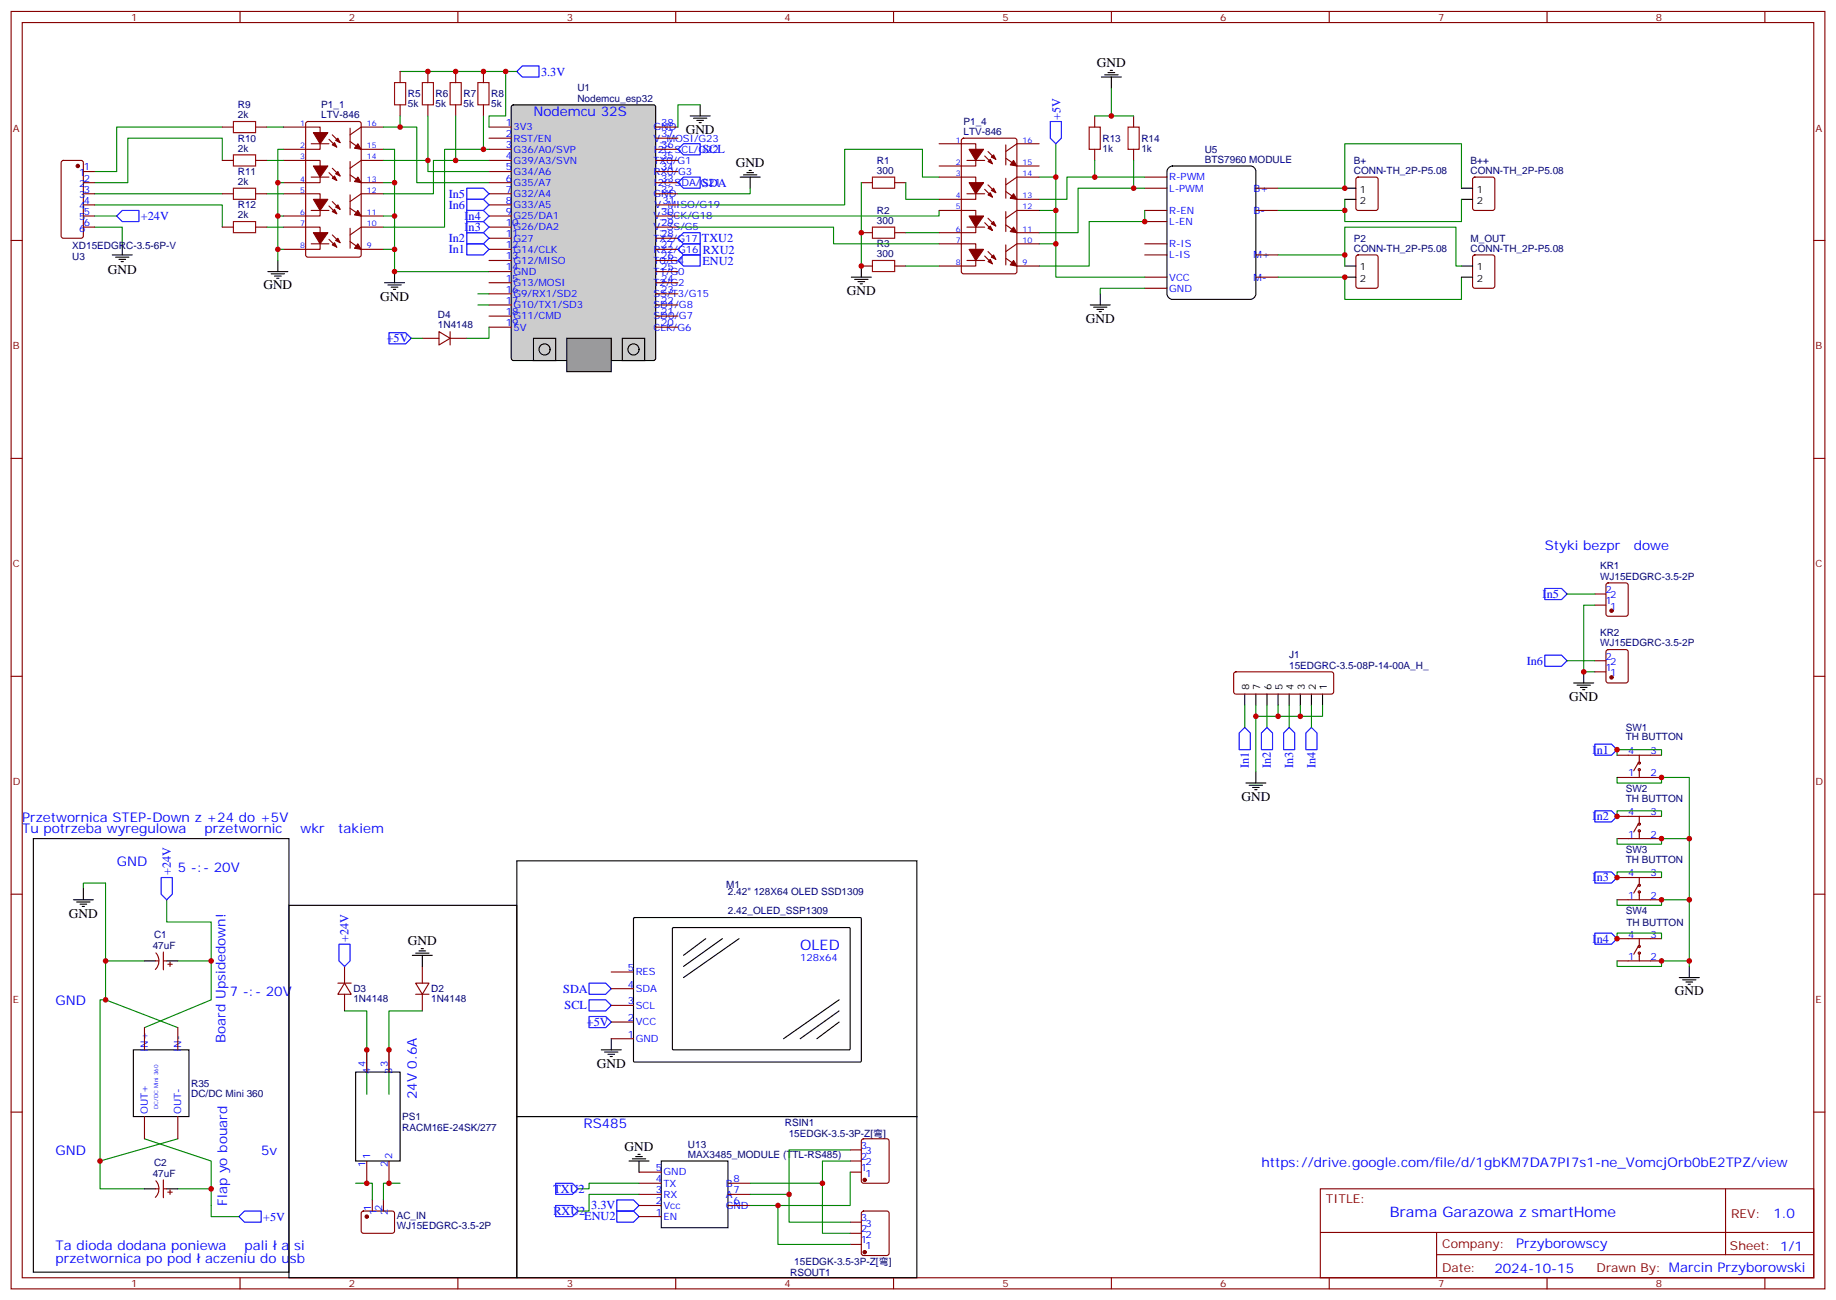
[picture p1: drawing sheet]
<svg xmlns="http://www.w3.org/2000/svg" width="583mm" height="413mm" viewBox="0 0 583 413" stroke-linecap="round" stroke-linejoin="round" font-family="sans-serif">
<g fill="none" stroke="#870000" stroke-width=".35">
<path d="M3.5 3.6h575.8v405.4h-575.8zM7.1 7.2h568.6v398.2h-568.6zM76.2 3.6v3.6M145.3 3.6v3.6M214.5 3.6v3.6M283.6 3.6v3.6M352.8 3.6v3.6M421.9 3.6v3.6M491.1 3.6v3.6M560.2 3.6v3.6M3.5 76.3h3.6M575.7 76.3h3.6"/>
<path d="M134.1 107.4h5.2M139.3 105.2l3.6 2.2-3.6 2.1zM142.9 107.4h5.3M142.9 105.2v4.3M3.5 145.5h3.6M575.7 145.5h3.6M3.5 214.6h3.6M575.7 214.6h3.6M3.5 283.7h3.6M575.7 283.7h3.6M49.4 304.9h1M49.5 302.4a3.8 3.8 0 0 1-.2 5.2"/>
<path d="M51.9 302.1v5.6M51.9 304.9h1M53.3 306h1.4M54 305.3v1.4M45.9 326.1v7M56.4 326.1v7M3.5 352.9h3.6M45.9 354.3v7.1M56.4 354.3v7.1M575.7 352.9h3.6M49.4 377.2h1M49.5 374.7a3.8 3.8 0 0 1-.2 5.2"/>
<path d="M51.9 374.4v5.6M51.9 377.2h1M53.3 378.3h1.4M54 377.6v1.4M419.1 377.2h156.6v28.2h-156.6zM547.7 377.2v20.9M419.1 391.1h156.5M456 398.1h119.6M456 391.1v14.1M76.2 405.4v3.6M145.3 405.4v3.6M214.5 405.4v3.6"/>
<path d="M283.6 405.4v3.6M352.8 405.4v3.6M421.9 405.4v3.6M491.1 405.4v3.6M560.2 405.4v3.6"/>
</g>
<path d="M26.5 282v-1.8h7v24.7M52.9 285.5v7.1h14.1v12.3M33.5 317.3h-1.8v51.1M45.9 304.9h-12.4v12.4l22.9 8.8M56.4 304.9h10.6v12.4l-21.1 8.8M45.9 361.4l21.1 7v8.8h-10.6M56.4 361.4l-24.7 7v8.8h14.2M67 377.2v8.8h8.8" fill="none" stroke="#008700" stroke-width=".35"/>
<path d="M10.6 266.1h81.1v137.6h-81.1zM45.9 304.9h3.5M52.9 304.9h3.5M42.3 333.1h17.7v21.2h-17.7zM45.9 377.2h3.5M52.9 377.2h3.5" fill="none" stroke="#000" stroke-width=".35"/>
<path d="M123.5 105.6h5.3l1.7 1.8-1.7 1.7h-5.3zM51.2 278.4h3.5v5.3l-1.8 1.8-1.7-1.8zM77.6 384.3h5.3v3.5h-5.3l-1.8-1.8z" fill="none" stroke="#00f" stroke-width=".35"/>
<path d="M162.5 33.5l.5-.2h44.4l.7 .4v80l-.4 .7h-44.7l-.7-.5v-79.9z" fill="#ccc" stroke="#000" stroke-width=".35"/>
<g fill="none" stroke="#870000" stroke-width=".35">
<path d="M155.2 43.9h7.1M155.2 47.4h7.1M155.2 50.9h7.1M155.2 54.4h7.1M155.2 58h7.1M155.2 40.3h7.1M208.1 43.9h7.1M208.1 47.4h7.1M208.1 50.9h7.1M208.1 54.4h7.1M208.1 58h7.1M208.1 40.3h7.1"/>
<path d="M155.2 61.5h7.1M155.2 65h7.1M155.2 68.5h7.1M155.2 72.1h7.1M155.2 75.6h7.1M155.2 79.1h7.1M208.1 61.5h7.1M208.1 68.5h7.1M208.1 72.1h7.1M208.1 75.6h7.1M208.1 79.1h7.1M208.5 65h7"/>
<path d="M155.2 82.7h7.1M155.2 86.2h7.1M155.2 89.7h7.1M155.2 93.2h7.1M155.2 96.8h7.1M208.1 82.7h7.1M208.1 86.2h7.1M208.1 89.7h7.1M208.1 93.2h7.1M208.1 96.8h7.1M155.2 100.3h7.1M155.2 103.8h7.1"/>
<path d="M208.1 100.3h7.1M208.1 103.8h7.1"/>
</g>
<path d="M179.9 107.4h14.1v10.5h-14.1z" fill="#999" stroke="#000" stroke-width=".35"/>
<g fill="none" stroke="#000" stroke-width=".35">
<path d="M219.1 36.8h6.3M220.1 37.5h4.3M221.2 38.2h2.1M221.9 38.9h.7M222.2 33.3v3.5M349.6 24.4h6.4M350.7 23.7h4.2M351.7 23h2.1M352.4 22.3h.7M352.8 24.4v3.6M234.9 56.2h6.4M236 55.5h4.2"/>
<path d="M237.1 54.8h2.1M237.8 54.1h.7M238.1 56.2v3.5M371 53.2l1.2-.5h24.7l.9 .2 .6 .6 .2 .9v38.8l-.2 .9-.7 .7-.8 .2h-24.7l-.9-.3-.6-.7-.3-.8v-38.8zM426.9 59.7h3.5M463.9 59.7h3.5M38.8 77.4v3.5M426.9 63.3h3.5M463.9 63.3h3.5M35.6 80.9h6.4M36.7 81.6h4.2M37.7 82.3h2.2"/>
<path d="M38.5 83h.7M85 86.2h6.4M86.1 86.9h4.2M87.1 87.6h2.2M87.8 88.3h.7M88.2 82.7v3.5M122.1 89.7h6.3M123.1 90.4h4.3M124.2 91.1h2.1M124.9 91.8h.7M125.2 86.2v3.5M270.2 87.9h6.4"/>
<path d="M271.3 88.7h4.2M272.3 89.4h2.2M273 90.1h.8M273.4 84.4v3.5M346.1 96.8h6.3M347.1 97.5h4.3M348.2 98.2h2.1M348.9 98.9h.7M349.2 93.2v3.6M426.9 87.9h3.5M426.9 84.4h3.5M463.9 87.9h3.5"/>
<path d="M463.9 84.4h3.5M169.3 107.4h7.1v7h-7.1zM197.6 107.4h7v7h-7zM499.5 216.7h6.4M500.6 217.4h4.2M501.6 218.1h2.2M502.4 218.8h.7M502.7 213.2v3.5M395.1 220.2v3.6M398.6 220.2v3.6M402.2 220.2v3.6M405.7 220.2v3.6"/>
<path d="M409.2 220.2v3.6M412.7 220.2v3.6M416.3 220.2v3.6M419.8 220.2v3.6M395.5 248.5h6.3M396.5 249.2h4.3M397.6 249.9h2.1M398.3 250.6h.7M398.6 244.9v3.6M164 273.2h127v81.1h-127zM23.3 285.5h6.3M24.3 286.2h4.3"/>
<path d="M25.4 286.9h2.1M26.1 287.6h.7M26.5 282v3.5M91.7 287.3h72.3v118.1h-72.3zM201.1 291.3l.3-.2 71.8 .1 .2 .3-.1 45.3-.3 .2h-71.7l-.2-.3zM213.5 294.5l.3-.2 55.9 .1 .2 .3-.1 38.3-.3 .1h-55.9l-.2-.3zM224 297.9l-7 5.2M229.3 297.9l-12.3 8.8M234.6 297.9l-17.6 12.3M130.9 303.1h6.3M131.9 302.4h4.3M133 301.7h2.1"/>
<path d="M133.7 301h.7M134.1 303.1v3.6M266.3 317.3l-17.6 12.3M533 310.2h6.4M534.1 310.9h4.2M535.2 311.6h2.1M535.9 312.3h.7M536.2 306.7v3.5M190.9 333.1h6.3M191.9 333.8h4.2M193 334.5h2.1M193.7 335.2h.7"/>
<path d="M194 329.6v3.5M266.3 324.3l-7 5.3M266.3 320.8l-12.3 8.8M112.9 340.2h14.1v28.2h-14.1zM164 354.3h127v51.1h-127zM199.7 368.4h6.3M200.7 367.7h4.3M201.8 367h2.1M202.5 366.3h.7M202.8 368.4v3.5M209.9 368.4h21.2v21.2h-21.2z"/>
<circle cx="172.9" cy="110.9" r="1.76"/>
<circle cx="201.1" cy="110.9" r="1.76"/>
</g>
<g fill="none" stroke="#008700" stroke-width=".35">
<path d="M127 22.7h33.5M127 36.8v3.5M135.8 36.8v14.1M144.6 36.8v14.1M153.5 36.8v10.6M164 22.7h-3.5v14.1h-5.3v3.5M222.2 33.3h-7v7M347.5 36.8h12.3M352.8 28v8.8M70.6 40.3h-33.6v14.1h-7M70.6 50.9v-7h-30v14.1h-10.6M84.7 40.3h5.3"/>
<path d="M84.7 50.9h5.3M88.2 58h1.8M90 47.4h-1.8v31.7h1.8M121.7 47.4h3.5v31.7h-3.5M121.7 50.9h14.1v3.5h19.4M121.7 40.3h10.6v17.7h22.9M121.7 58h3.5M155.2 47.4h-14.1v24.7h-19.4M155.2 50.9h-17.6v10.6h-15.9M238.1 59.7v1.8h-22.9M273.4 58v26.4M287.5 58v5.3h10.6"/>
<path d="M298.1 56.2h-5.3v-8.8h-24.7v17.6h-52.6M329.8 56.2h5.3M335.1 45.6v21.2h-5.3M347.5 50.9v5.3M359.8 50.9v8.8M363.4 56.2h-24.7v7.1h-8.9M363.4 59.7h-21.2v14.1h-12.4M405.7 59.7h21.2v-14.1h37v14.1M30 61.5h40.6M30 65h40.6v7.1M30 72.1h8.8v5.3M30 68.5h7"/>
<path d="M84.7 61.5h5.3M84.7 72.1h5.3M88.2 68.5h1.8M88.2 79.1v3.6M121.7 68.5h3.5M125.2 79.1v7.1h30M215.2 72.1h49.4v5.3h33.5M287.5 73.8h10.6M298.1 66.8v1.7h-82.9M335.1 66.8v10.6h-5.3M335.1 77.4v10.5h28.3M363.4 66.8v3.5h-17.7v14.1h-15.9"/>
<path d="M426.9 63.3v3.5h-21.2M463.9 63.3v7h-37v-3.5M151.7 96.8h3.5M151.7 93.2h3.5M287.5 84.4h10.6M363.4 91.5h-14.2v1.7M405.7 80.9h21.2v3.5M405.7 87.9h21.2v7.1h37v-7.1M426.9 80.9v-8.8h35.2v12.3h1.8M130.5 107.4h3.6M155.2 103.8v3.6h-7M497.4 188.5h8.8"/>
<path d="M506.2 192h-3.5v21.2h3.5M497.4 209.7h8.8M395.1 223.8v7M398.6 223.8v21.1M402.2 223.8v7M405.7 223.8v3.5h-7.1M409.2 223.8v7M412.7 223.8v3.5h-7M416.3 223.8v7M419.8 223.8v3.5h-7.1M513.3 239.6v-1.7h14.1v1.7M513.3 246.7v1.8h14.1v-1.8h8.8v60"/>
<path d="M513.3 259v-1.7h14.1v1.7M513.3 266.1v1.8h14.1v-1.8h8.8M513.3 278.4v-1.7h14.1v1.7M513.3 285.5v1.8h14.1v-1.8h8.8M513.3 297.9v-1.8h14.1v1.8M513.3 304.9v1.8h14.1v-1.8h8.8M109.4 320.8h7v26.4M134.1 320.8h-10.6v26.4M112.9 375.5h5.3v5.3M127 375.5h-5.3v5.3M202.8 375.5h-15.8v1.7h-3.6M202.8 379h-15.8v5.3h-3.6"/>
<path d="M250.5 379v8.8h19.4M261.1 375.5v15.8h8.8M269.9 371.9v10.6h-23M269.9 364.9h-19.4v14.1h-12.4M269.9 368.4h-8.8v7.1h-23M238.1 382.5h8.8v12.4h23"/>
</g>
<g fill="none" stroke="#870000" stroke-width=".35">
<path d="M97.2 38.8l.5-.2h16.2l.7 .4 .1 41.9-.5 .6-16.5 .1-.6-.5-.1-41.8zM127 22.7v3.5M127 33.3v3.5M135.8 22.7v3.5M135.8 33.3v3.5M144.6 22.7v3.5M144.6 33.3v3.5M153.5 22.7v3.5M153.5 33.3v3.5M347.5 36.8v3.5M359.8 36.8v3.5M19.6 51.1l.5-.2h5.7l.6 .4 .1 23.6-.5 .6-5.9 .1-.6-.5-.1-23.5z"/>
<path d="M26.5 58h3.5M26.5 54.4h3.5M70.6 40.3h3.5M70.6 50.9h3.5M81.1 40.3h3.6M81.1 50.9h3.6M90 40.3h11.6v7.1h-11.6M90 50.9h11.6v7.1h-11.6M98.8 56.2h5.6M98.8 45.6h5.6M104.4 44.2l2.5 2.5M104.4 54.8l2.5 2.5"/>
<path d="M105.5 42.8l2.4 2.5M105.5 53.4l2.4 2.4M111.1 44.9l3.6 2.5h7M111.1 40.7v6.3M111.1 51.3v6.3M111.1 55.5l3.6 2.5h7M121.7 40.3h-7l-3.6 2.5M121.7 50.9h-7l-3.6 2.5M273.4 58h3.5M284 58h3.5M298.1 45.6h11.6v7.1h-11.6M298.1 56.2h11.6v7.1h-11.6"/>
<path d="M305.4 44.1l.5-.2h16.2l.6 .4 .1 41.9-.5 .6-16.4 .1-.7-.5v-41.8zM306.9 50.9h5.7M312.6 49.5l2.4 2.5M313.6 48.1l2.5 2.5M313.6 58.7l2.5 2.4M319.3 50.2l3.5 2.5h7M319.3 46v6.3M319.3 56.6v6.3M329.8 56.2h-7l-3.5 2.5M329.8 45.6h-7l-3.5 2.5M347.5 47.4v3.5M359.8 47.4v3.5"/>
<path d="M363.4 56.2h7M363.4 59.7h7M398.6 59.7h7.1M430.6 56.4l.5-.2h5.6l.7 .4v9.5l-.4 .6-5.9 .1-.7-.5v-9.4zM467.7 56.4l.4-.2h5.7l.6 .4 .1 9.5-.5 .6-5.9 .1-.6-.5-.1-9.4zM26.5 61.5h3.5M26.5 68.5h3.5M26.5 72.1h3.5M26.5 65h3.5M70.6 61.5h3.5M70.6 72.1h3.5M81.1 61.5h3.6"/>
<path d="M81.1 72.1h3.6M90 61.5h11.6v7h-11.6M90 72.1h11.6v7h-11.6M98.8 66.8h5.6M98.8 77.4h5.6M104.4 65.4l2.5 2.4M104.4 76l2.5 2.4M105.5 64l2.4 2.4M105.5 74.5l2.4 2.5M111.1 61.8v6.4M111.1 72.4v6.4M111.1 66.1l3.6 2.4h7"/>
<path d="M111.1 76.7l3.6 2.4h7M121.7 61.5h-7l-3.6 2.5M121.7 72.1h-7l-3.6 2.4M273.4 73.8h3.5M284 73.8h3.5M298.1 66.8h11.6v7h-11.6M298.1 77.4h11.6v7h-11.6M306.9 61.5h5.7M306.9 72.1h5.7M312.6 60.1l2.4 2.4M312.6 70.7l2.4 2.4M313.6 69.3l2.5 2.4"/>
<path d="M313.6 79.8l2.5 2.5M319.3 71.4l3.5 2.4h7M319.3 67.1v6.4M319.3 77.7v6.4M319.3 60.8l3.5 2.5h7M329.8 66.8h-7l-3.5 2.5M329.8 77.4h-7l-3.5 2.4M363.4 66.8h7M363.4 70.3h7M363.4 77.4h7M398.6 66.8h7.1M273.4 84.4h3.5"/>
<path d="M284 84.4h3.5M306.9 82.7h5.7M312.6 81.2l2.4 2.5M319.3 82l3.5 2.4h7M363.4 80.9h7M363.4 87.9h7M363.4 91.5h7M398.6 80.9h7.1M398.6 87.9h7.1M430.6 81.1l.5-.2h5.6l.7 .4v9.5l-.4 .6-5.9 .1-.7-.5v-9.4zM467.7 81.1l.4-.2h5.7l.6 .4 .1 9.5-.5 .6-5.9 .1-.6-.5-.1-9.4zM506.2 192h3.6"/>
<path d="M506.2 188.5h3.6M510 185.2l.5-.2h5.6l.7 .4v9.4l-.4 .7h-5.9l-.7-.4v-9.4zM391.8 213.4l.5-.2h30.3l.5 .2 .2 .5v5.6l-.2 .5-.5 .2h-30.3l-.5-.2-.2-.5v-5.6zM506.2 213.2h3.6M506.2 209.7h3.6M510 206.3l.5-.2h5.6l.7 .5v9.4l-.4 .7h-5.9l-.7-.5v-9.4zM513.3 239.6h14.1M520.3 239.6v2.5M513.3 246.7h14.1M513.3 259h14.1M520 242.1l-1.4 2.5M520.3 244.2v2.5"/>
<path d="M520.3 259v2.5M513.3 266.1h14.1M513.3 278.4h14.1M520 261.5l-1.4 2.5M520.3 263.6v2.5M520.3 278.4v2.5M513.3 285.5h14.1M513.3 297.9h14.1M520 280.9l-1.4 2.5M520.3 283v2.5M520.3 297.9v2.4M107.2 312h4.3"/>
<path d="M109.4 312l2.1 3.5h-4.3zM109.4 306.7v5.3M109.4 315.5v5.3M131.9 312h4.3l-2.1 3.5zM131.9 315.5h4.3M134.1 306.7v5.3M134.1 315.5v5.3M194 308.4h7.1M194 313.7h7.1M194 319h7.1M513.3 304.9h14.1M520 300.3l-1.4 2.5"/>
<path d="M520.3 302.4v2.5M116.4 333.1v7.1M123.5 333.1v7.1M194 324.3h7.1M194 329.6h7.1M116.4 368.4v7.1M123.5 368.4v7.1M202.8 379h7.1M202.8 375.5h7.1M202.8 371.9h7.1M231.1 379h7M231.1 375.5h7"/>
<path d="M269.9 371.9h3.5M269.9 364.9h3.5M269.9 368.4h3.5M273.6 361.6l.5-.2h7.4l.7 .4v13l-.4 .6-7.7 .1-.6-.5-.1-12.9zM114.9 384.5l.5-.2h9.4l.4 .7v5.9l-.7 .4h-9.4l-.4-.7v-5.6zM118.2 380.8v3.5M121.7 380.8v3.5M202.8 386h7.1M202.8 382.5h7.1M231.1 382.5h7M269.9 387.8h3.5M269.9 391.3h3.5"/>
<path d="M269.9 394.9h3.5M273.6 384.5l.5-.2h7.4l.7 .4v13l-.4 .6-7.7 .1-.6-.5-.1-12.9z"/>
<circle cx="520.3" cy="244.2" r=".35"/>
<circle cx="520.3" cy="242.1" r=".35"/>
<circle cx="520.3" cy="263.6" r=".35"/>
<circle cx="520.3" cy="261.5" r=".35"/>
<circle cx="520.3" cy="280.9" r=".35"/>
<circle cx="520.3" cy="283" r=".35"/>
<circle cx="520.3" cy="302.4" r=".35"/>
<circle cx="520.3" cy="300.3" r=".35"/>
</g>
<g fill="#870000" stroke="#870000" stroke-width=".35">
<path d="M113.6 45.6l1.1 1.8-2.2-.4z"/>
<path d="M105.5 46l.7-.7 .7 1.4z"/>
<path d="M107.2 43.9l.7 1.4-1.4-.7z"/>
<path d="M99.5 42.1h4.6l-2.5 3.5z"/>
<path d="M113.6 56.2l1.1 1.8-2.2-.4z"/>
<path d="M106.2 55.8l.7 1.5-1.4-.7z"/>
<path d="M106.5 55.1l.7-.7 .7 1.4z"/>
<path d="M99.5 52.7h4.6l-2.5 3.5z"/>
<path d="M113.6 66.8l1.1 1.7-2.2-.3z"/>
<path d="M106.2 66.4l.7 1.4-1.4-.7z"/>
<path d="M107.2 65l.7 1.4-1.4-.7z"/>
<path d="M99.5 63.3h4.6l-2.5 3.5z"/>
<path d="M113.6 77.4l1.1 1.7-2.2-.3z"/>
<path d="M105.5 77.7l.7-.7 .7 1.4z"/>
<path d="M107.2 75.6l.7 1.4-1.4-.7z"/>
<path d="M99.5 73.8h4.6l-2.5 3.6z"/>
<path d="M321.7 50.9l1.1 1.8-2.1-.4z"/>
<path d="M313.6 51.3l.7-.7 .7 1.4z"/>
<path d="M314.7 49.8l.7-.7 .7 1.5z"/>
<path d="M307.6 47.4h4.6l-2.5 3.5z"/>
<path d="M321.7 61.5l1.1 1.8-2.1-.4z"/>
<path d="M313.6 61.8l.7-.7 .7 1.4z"/>
<path d="M314.7 60.4l.7-.7 .7 1.4z"/>
<path d="M307.6 58h4.6l-2.5 3.5z"/>
<path d="M321.7 72.1l1.1 1.7-2.1-.3z"/>
<path d="M313.6 72.4l.7-.7 .7 1.4z"/>
<path d="M314.7 71l.7-.7 .7 1.4z"/>
<path d="M307.6 68.5h4.6l-2.5 3.6z"/>
<path d="M321.7 82.7l1.1 1.7-2.1-.3z"/>
<path d="M313.6 83l.7-.7 .7 1.4z"/>
<path d="M314.7 81.6l.7-.7 .7 1.4z"/>
<path d="M307.6 79.1h4.6l-2.5 3.6z"/>
<circle cx="511.5" cy="193.8" r=".53"/>
<circle cx="511.5" cy="214.9" r=".53"/>
<circle cx="274.5" cy="374.4" r=".53"/>
<circle cx="274.5" cy="397.3" r=".53"/>
<circle cx="116.4" cy="386" r=".53"/>
<circle cx="24.7" cy="52.7" r=".53"/>
</g>
<g fill="none" stroke="#00f" stroke-width=".35">
<path d="M165.8 20.9h5.3v3.5h-5.3l-1.8-1.7zM333.4 38.6h3.5v5.3l-1.8 1.7-1.7-1.7zM148.2 59.7h5.3l1.7 1.8-1.7 1.8h-5.3zM215.2 58l1.8-1.8h5.2v3.5h-5.2zM217 45.6h5.2v3.5h-5.2l-1.8-1.7zM37 68.5l1.8-1.7h5.3v3.5h-5.3zM148.2 63.3h5.3l1.7 1.7-1.7 1.8h-5.3zM148.2 77.4h5.3l1.7 1.7-1.7 1.8h-5.3zM148.2 73.8h5.3l1.7 1.8-1.7 1.8h-5.3zM148.2 66.8h5.3l1.7 1.7-1.7 1.8h-5.3zM148.2 70.3h5.3l1.7 1.8-1.7 1.7h-5.3zM215.2 75.6l1.8-1.8h5.2v3.6h-5.2z"/>
<path d="M217 77.4h5.2v3.5h-5.2l-1.8-1.8zM215.2 82.7l1.8-1.8h5.2v3.5h-5.2zM490.4 186.7h5.3l1.7 1.8-1.7 1.8h-5.3zM490.4 207.9h5.3l1.7 1.8-1.7 1.7h-5.3zM393.3 232.6l1.8-1.8 1.8 1.8v5.3h-3.6zM402.2 230.8l1.7 1.8v5.3h-3.5v-5.3zM409.2 230.8l1.8 1.8v5.3h-3.5v-5.3zM416.3 230.8l1.7 1.8v5.3h-3.5v-5.3zM506.2 236.1h5.3l1.8 1.8-1.8 1.7h-5.3zM506.2 257.3h5.3l1.8 1.7-1.8 1.8h-5.3zM506.2 276.7h5.3l1.8 1.7-1.8 1.8h-5.3zM107.6 299.6h3.5v5.3l-1.7 1.8-1.8-1.8z"/>
<path d="M506.2 296.1h5.3l1.8 1.8-1.8 1.7h-5.3zM187 317.3h5.3l1.7 1.7-1.7 1.8h-5.3zM187 312h5.3l1.7 1.7-1.7 1.8h-5.3zM187 322.5h5.3l1.7 1.8-1.7 1.8h-5.3zM176.4 375.5h5.3l1.7 1.7-1.7 1.8h-5.3zM176.4 382.5h5.3l1.7 1.8-1.7 1.7h-5.3zM195.8 384.3h5.3l1.7 1.7-1.7 1.8h-5.3zM195.8 380.8h5.3l1.7 1.7-1.7 1.8h-5.3z"/>
</g>
<g fill="none" stroke="#a10000" stroke-width=".35">
<path d="M74.1 38.6h7v3.5h-7zM125.2 26.2h3.6v7.1h-3.6zM134.1 26.2h3.5v7.1h-3.5zM142.9 26.2h3.5v7.1h-3.5zM151.7 26.2h3.5v7.1h-3.5zM74.1 49.1h7v3.6h-7zM74.1 59.7h7v3.6h-7zM276.9 56.2h7.1v3.5h-7.1zM345.7 40.3h3.5v7.1h-3.5zM358.1 40.3h3.5v7.1h-3.5zM74.1 70.3h7v3.5h-7zM276.9 72.1h7.1v3.5h-7.1z"/>
<path d="M276.9 82.7h7.1v3.5h-7.1z"/>
</g>
<g fill="#c00">
<circle cx="67" cy="304.9" r=".88"/>
<circle cx="33.5" cy="304.9" r=".88"/>
<circle cx="31.8" cy="368.4" r=".88"/>
<circle cx="33.5" cy="317.3" r=".88"/>
<circle cx="67" cy="377.2" r=".88"/>
<circle cx="335.1" cy="66.8" r=".88"/>
<circle cx="335.1" cy="56.2" r=".88"/>
<circle cx="125.2" cy="68.5" r=".88"/>
<circle cx="125.2" cy="58" r=".88"/>
<circle cx="125.2" cy="79.1" r=".88"/>
<circle cx="160.5" cy="22.7" r=".88"/>
<circle cx="88.2" cy="58" r=".88"/>
<circle cx="88.2" cy="68.5" r=".88"/>
<circle cx="88.2" cy="79.1" r=".88"/>
<circle cx="125.2" cy="86.2" r=".88"/>
<circle cx="135.8" cy="22.7" r=".88"/>
<circle cx="144.6" cy="22.7" r=".88"/>
<circle cx="153.5" cy="22.7" r=".88"/>
<circle cx="502.7" cy="213.2" r=".88"/>
<circle cx="513.3" cy="237.9" r=".88"/>
<circle cx="513.3" cy="259" r=".88"/>
<circle cx="513.3" cy="278.4" r=".88"/>
<circle cx="513.3" cy="297.9" r=".88"/>
<circle cx="527.4" cy="246.7" r=".88"/>
<circle cx="527.4" cy="304.9" r=".88"/>
<circle cx="536.2" cy="285.5" r=".88"/>
<circle cx="527.4" cy="285.5" r=".88"/>
<circle cx="536.2" cy="266.1" r=".88"/>
<circle cx="527.4" cy="266.1" r=".88"/>
<circle cx="536.2" cy="304.9" r=".88"/>
<circle cx="153.5" cy="47.4" r=".88"/>
<circle cx="144.6" cy="50.9" r=".88"/>
<circle cx="127" cy="40.3" r=".88"/>
<circle cx="135.8" cy="50.9" r=".88"/>
<circle cx="363.4" cy="70.3" r=".88"/>
<circle cx="347.5" cy="56.2" r=".88"/>
<circle cx="359.8" cy="59.7" r=".88"/>
<circle cx="352.8" cy="36.8" r=".88"/>
<circle cx="398.6" cy="227.3" r=".88"/>
<circle cx="405.7" cy="227.3" r=".88"/>
<circle cx="412.8" cy="227.3" r=".88"/>
<circle cx="273.4" cy="73.8" r=".88"/>
<circle cx="273.4" cy="84.4" r=".88"/>
<circle cx="335.1" cy="77.4" r=".88"/>
<circle cx="426.9" cy="66.8" r=".88"/>
<circle cx="426.9" cy="59.7" r=".88"/>
<circle cx="426.9" cy="80.9" r=".88"/>
<circle cx="426.9" cy="87.9" r=".88"/>
<circle cx="246.9" cy="382.5" r=".88"/>
<circle cx="250.5" cy="379" r=".88"/>
<circle cx="261.1" cy="375.5" r=".88"/>
<circle cx="116.4" cy="375.5" r=".88"/>
<circle cx="123.5" cy="375.5" r=".88"/>
<circle cx="116.4" cy="333.1" r=".88"/>
<circle cx="123.5" cy="333.1" r=".88"/>
</g>
<g font-size="4.6" fill="#00f">
<text x="254" y="301.4">OLED</text>
<text x="441.2" y="386.3">Brama Garazowa z smartHome</text>
</g>
<g font-size="4.2">
<text x="348.2" y="21.3">GND</text>
<text x="217.7" y="42.4">GND</text>
<text x="233.5" y="53">GND</text>
<text x="34.2" y="87">GND</text>
<text x="83.6" y="91.8">GND</text>
<text x="120.6" y="95.4">GND</text>
<text x="268.8" y="93.6">GND</text>
<text x="344.7" y="102.4">GND</text>
<text x="498.1" y="222.4">GND</text>
<text x="394.1" y="254.1">GND</text>
<text x="21.9" y="291.1">GND</text>
<text x="129.5" y="299.9">GND</text>
<text x="531.6" y="315.8">GND</text>
<text x="189.4" y="338.8">GND</text>
<text x="198.3" y="365.2">GND</text>
</g>
<g font-size="4.2" fill="#00f">
<text x="169.3" y="36.8">Nodemcu 32S</text>
<text x="490.4" y="174.4">Styki bezpr</text>
<text x="518.6" y="174.4">dowe</text>
<text x="7.1" y="260.8">Przetwornica STEP-Down z +24 do +5V</text>
<text x="7.1" y="264.3">Tu potrzeba wyregulowa</text>
<text x="65" y="264.3">przetwornic</text>
<text x="95.4" y="264.3">wkr</text>
<text x="107.4" y="264.3">takiem</text>
<text x="37" y="274.9">GND</text>
<text x="56.4" y="276.7">5 -:- 20V</text>
<text x="72.9" y="315.9">7 -:- 20V</text>
<text x="17.6" y="319">GND</text>
<text x="71.6" y="330.9" transform="rotate(-90 71.6 330.9)">Board Upsidedown!</text>
<text x="132.3" y="348.9" transform="rotate(-90 132.3 348.9)">24V 0.6A</text>
<text x="185.2" y="357.8">RS485</text>
<text x="17.6" y="366.6">GND</text>
<text x="82.9" y="366.6">5v</text>
<text x="400.4" y="370.2">https://drive.google.com/file/d/1gbKM7DA7PI7s1-ne_VomcjOrb0bE2TPZ/view</text>
<text x="72.1" y="382.6" transform="rotate(-90 72.1 382.6)">Flap yo bouard</text>
<text x="562.9" y="386.5">1.0</text>
<text x="17.6" y="396.6">Ta dioda dodana poniewa</text>
<text x="17.6" y="400.9">przetwornica po pod</text>
<text x="65.1" y="400.9">aczeniu do usb</text>
<text x="77.7" y="396.6">pali</text>
<text x="89.4" y="396.6">a si</text>
<text x="481.3" y="396">Przyborowscy</text>
<text x="474.4" y="403.9">2024-10-15</text>
</g>
<g font-size="3.9" fill="#00f">
<text x="171.8" y="24.1">3.3V</text>
<text x="336.6" y="37.9" transform="rotate(-90 336.6 37.9)">+5V</text>
<text x="223" y="48.7">SCL</text>
<text x="222.9" y="59.3">SDA</text>
<text x="142.4" y="62.7">In5</text>
<text x="44.7" y="69.9">+24V</text>
<text x="142.4" y="66.4">In6</text>
<text x="147.5" y="69.8">In4</text>
<text x="142.4" y="76.9">In2</text>
<text x="147.5" y="73.3">In3</text>
<text x="222.8" y="76.9">TXU2</text>
<text x="142.4" y="80.4">In1</text>
<text x="223.1" y="80.4">RXU2</text>
<text x="223" y="84">ENU2</text>
<text x="122.8" y="108.6">+5V</text>
<text x="489.7" y="189.7">In5</text>
<text x="484.6" y="210.9">In6</text>
<text x="505.5" y="239.1">In1</text>
<text x="396.4" y="243.6" transform="rotate(-90 396.4 243.6)">In1</text>
<text x="403.4" y="243.6" transform="rotate(-90 403.4 243.6)">In2</text>
<text x="410.5" y="243.6" transform="rotate(-90 410.5 243.6)">In3</text>
<text x="417.5" y="243.6" transform="rotate(-90 417.5 243.6)">In4</text>
<text x="505.5" y="260.3">In2</text>
<text x="54.2" y="277.6" transform="rotate(-90 54.2 277.6)">+24V</text>
<text x="505.5" y="279.7">In3</text>
<text x="110.7" y="299" transform="rotate(-90 110.7 299)">+24V</text>
<text x="505.5" y="299.1">In4</text>
<text x="178.8" y="315">SDA</text>
<text x="179.2" y="320.3">SCL</text>
<text x="186.3" y="325.6">+5V</text>
<text x="175.7" y="378.4">TXU2</text>
<text x="187.7" y="383.7">3.3V</text>
<text x="83.6" y="387.4">+5V</text>
<text x="175.7" y="385.5">RXU2</text>
<text x="185.5" y="387.2">ENU2</text>
</g>
<g font-size="3.9" fill="#800">
<text x="420.9" y="381.8">TITLE:</text>
<text x="549.5" y="386.5">REV:</text>
<text x="457.8" y="396">Company:</text>
<text x="549.1" y="396.6">Sheet: 1/1</text>
<text x="457.8" y="403.7">Date:</text>
<text x="506.8" y="403.8">Drawn By: Marcin Przyborowski</text>
</g>
<g font-size="3.2" fill="#800">
<text x="41.6" y="6.6">1</text>
<text x="110.8" y="6.6">2</text>
<text x="179.9" y="6.6">3</text>
<text x="249.1" y="6.6">4</text>
<text x="318.2" y="6.6">5</text>
<text x="387.3" y="6.6">6</text>
<text x="456.5" y="6.6">7</text>
<text x="525.6" y="6.6">8</text>
<text x="4.1" y="41.7">A</text>
<text x="576.3" y="41.7">A</text>
<text x="4.1" y="110.9">B</text>
<text x="576.3" y="110.9">B</text>
<text x="4.1" y="180">C</text>
<text x="576.3" y="180">C</text>
<text x="4.1" y="249.2">D</text>
<text x="576.3" y="249.2">D</text>
<text x="4.1" y="318.3">E</text>
<text x="576.3" y="318.3">E</text>
<text x="41.6" y="408.4">1</text>
<text x="110.8" y="408.4">2</text>
<text x="179.9" y="408.4">3</text>
<text x="249.1" y="408.4">4</text>
<text x="318.2" y="408.4">5</text>
<text x="387.3" y="408.4">6</text>
<text x="456.5" y="408.4">7</text>
<text x="525.6" y="408.4">8</text>
</g>
<g font-size="3.2" fill="#000080">
<text x="183.3" y="29">U1</text>
<text x="75.5" y="34.4">R9</text>
<text x="102" y="34.1">P1_1</text>
<text x="129.5" y="34.1">5k</text>
<text x="129.5" y="30.9">R5</text>
<text x="138.3" y="34.1">5k</text>
<text x="138.3" y="30.9">R6</text>
<text x="147.1" y="34.1">5k</text>
<text x="147.1" y="30.9">R7</text>
<text x="155.9" y="34.1">5k</text>
<text x="155.9" y="30.9">R8</text>
<text x="183.3" y="32.2">Nodemcu_esp32</text>
<text x="75.5" y="37.5">2k</text>
<text x="102" y="37.5">LTV-846</text>
<text x="305.8" y="39.6">P1_4</text>
<text x="75.5" y="44.9">R10</text>
<text x="305.8" y="42.8">LTV-846</text>
<text x="350" y="45">R13</text>
<text x="362.3" y="45">R14</text>
<text x="75.5" y="48.1">2k</text>
<text x="278.4" y="52">R1</text>
<text x="350" y="48.2">1k</text>
<text x="362.3" y="48.2">1k</text>
<text x="382.4" y="51.6">BTS7960 MODULE</text>
<text x="382.4" y="48.5">U5</text>
<text x="429.7" y="52">B+</text>
<text x="466.8" y="52">B++</text>
<text x="75.5" y="58.7">2k</text>
<text x="75.5" y="55.5">R11</text>
<text x="278.4" y="55.1">300</text>
<text x="429.7" y="55.1">CONN-TH_2P-P5.08</text>
<text x="466.8" y="55.1">CONN-TH_2P-P5.08</text>
<text x="75.5" y="69.3">2k</text>
<text x="75.5" y="66.1">R12</text>
<text x="278.4" y="71">300</text>
<text x="278.4" y="67.8">R2</text>
<text x="429.7" y="76.7">P2</text>
<text x="466.8" y="76.7">M_OUT</text>
<text x="22.9" y="79.1">XD15EDGRC-3.5-6P-V</text>
<text x="22.9" y="82.4">U3</text>
<text x="278.4" y="81.6">300</text>
<text x="278.4" y="78.4">R3</text>
<text x="429.7" y="79.8">CONN-TH_2P-P5.08</text>
<text x="466.8" y="79.8">CONN-TH_2P-P5.08</text>
<text x="139" y="101">D4</text>
<text x="139" y="104.2">1N4148</text>
<text x="507.9" y="183.9">WJ15EDGRC-3.5-2P</text>
<text x="507.9" y="180.7">KR1</text>
<text x="507.9" y="201.8">KR2</text>
<text x="409.2" y="208.9">J1</text>
<text x="507.9" y="205.1">WJ15EDGRC-3.5-2P</text>
<text x="409.2" y="212.1">15EDGRC-3.5-08P-14-00A_H_</text>
<text x="516.1" y="231.8">SW1</text>
<text x="516.1" y="235">TH BUTTON</text>
<text x="516.1" y="251.2">SW2</text>
<text x="516.1" y="254.4">TH BUTTON</text>
<text x="516.1" y="273.8">TH BUTTON</text>
<text x="516.1" y="270.6">SW3</text>
<text x="230.5" y="281.7">M1</text>
<text x="231.1" y="284.1">2.42&quot; 128X64 OLED SSD1309</text>
<text x="231.1" y="290.1">2.42_OLED_SSP1309</text>
<text x="516.1" y="290.1">SW4</text>
<text x="516.2" y="293.7">TH BUTTON</text>
<text x="48.9" y="297.7">C1</text>
<text x="48.5" y="301">47uF</text>
<text x="112.2" y="314.9">D3</text>
<text x="136.9" y="314.9">D2</text>
<text x="112.2" y="318.1">1N4148</text>
<text x="136.9" y="318.1">1N4148</text>
<text x="60.7" y="344.9">R35</text>
<text x="60.7" y="348">DC/DC Mini 360</text>
<text x="127.7" y="358.7">RACM16E-24SK/277</text>
<text x="127.7" y="355.4">PS1</text>
<text x="249.2" y="357.2">RSIN1</text>
<text x="218.4" y="364.1">U13</text>
<text x="250.3" y="360.8">15EDGK-3.5-3P-Z[弯]</text>
<text x="48.9" y="370.1">C2</text>
<text x="218.4" y="367.3">MAX3485_MODULE (TTL-RS485)</text>
<text x="48.5" y="373.3">47uF</text>
<text x="125.9" y="386.8">AC_IN</text>
<text x="125.9" y="390.1">WJ15EDGRC-3.5-2P</text>
<text x="252.1" y="401.3">15EDGK-3.5-3P-Z[弯]</text>
<text x="250.9" y="404.9">RSOUT1</text>
</g>
<g font-size="3.2" fill="#00f">
<text x="160.5" y="40">1</text>
<text x="163" y="41.4">3V3</text>
<text x="207.4" y="41.4">GND</text>
<text x="209.9" y="40">38</text>
<text x="160.5" y="43.5">2</text>
<text x="160.5" y="47">3</text>
<text x="163" y="44.9">RST/EN</text>
<text x="207.4" y="44.9">V_MOSI/G23</text>
<text x="209.9" y="47">36</text>
<text x="209.9" y="43.5">37</text>
<text x="160.5" y="50.6">4</text>
<text x="163" y="48.4">G36/A0/SVP</text>
<text x="163" y="52">G39/A3/SVN</text>
<text x="207.4" y="52">TX0/G1</text>
<text x="207.4" y="48.4">I2C SCL/G22</text>
<text x="209.9" y="50.6">35</text>
<text x="25.2" y="55.8">1</text>
<text x="25.2" y="59.4">2</text>
<text x="26.6" y="54.1">1</text>
<text x="26.6" y="57.6">2</text>
<text x="160.5" y="54.1">5</text>
<text x="160.5" y="57.6">6</text>
<text x="163" y="55.5">G34/A6</text>
<text x="163" y="59">G35/A7</text>
<text x="207.4" y="59">I2C SDA/G21</text>
<text x="207.4" y="55.5">RX0/G3</text>
<text x="209.9" y="57.6">33</text>
<text x="209.9" y="54.1">34</text>
<text x="371.1" y="57.3">R-PWM</text>
<text x="25.2" y="62.9">3</text>
<text x="26.6" y="61.1">3</text>
<text x="26.6" y="64.7">4</text>
<text x="160.5" y="61.1">7</text>
<text x="160.5" y="64.7">8</text>
<text x="163" y="62.5">G32/A4</text>
<text x="207.4" y="62.5">GND</text>
<text x="209.9" y="61.1">32</text>
<text x="210.3" y="64.7">31</text>
<text x="371.1" y="60.8">L-PWM</text>
<text x="397.9" y="60.8">B+</text>
<text x="25.2" y="66.4">4</text>
<text x="25.2" y="70">5</text>
<text x="26.6" y="68.2">5</text>
<text x="26.6" y="71.7">6</text>
<text x="160.5" y="68.2">9</text>
<text x="160.5" y="71.7">10</text>
<text x="163" y="66.1">G33/A5</text>
<text x="163" y="69.6">G25/DA1</text>
<text x="207.4" y="69.6">V_SCK/G18</text>
<text x="207.8" y="66.1">V_MISO/G19</text>
<text x="209.9" y="71.7">29</text>
<text x="209.9" y="68.2">30</text>
<text x="371.1" y="67.8">R-EN</text>
<text x="371.1" y="71.4">L-EN</text>
<text x="397.9" y="67.8">B-</text>
<text x="25.2" y="73.5">6</text>
<text x="160.5" y="75.2">11</text>
<text x="163" y="73.1">G26/DA2</text>
<text x="163" y="76.7">G27</text>
<text x="207.4" y="76.7">TX2/G17</text>
<text x="207.4" y="73.1">V_SS/G5</text>
<text x="209.9" y="75.2">28</text>
<text x="160.5" y="78.8">12</text>
<text x="160.5" y="82.3">13</text>
<text x="163" y="80.2">G14/CLK</text>
<text x="163" y="83.7">G12/MISO</text>
<text x="207.4" y="83.7">T0/G4</text>
<text x="207.4" y="80.2">RX2/G16</text>
<text x="209.9" y="82.3">26</text>
<text x="209.9" y="78.8">27</text>
<text x="371.1" y="78.4">R-IS</text>
<text x="371.1" y="82">L-IS</text>
<text x="397.9" y="82">M+</text>
<text x="160.5" y="85.8">14</text>
<text x="160.5" y="89.4">15</text>
<text x="163" y="87.2">GND</text>
<text x="207.4" y="87.2">T1/G0</text>
<text x="209.9" y="89.4">24</text>
<text x="209.9" y="85.8">25</text>
<text x="371.1" y="89">VCC</text>
<text x="397.9" y="89">M-</text>
<text x="160.5" y="92.9">16</text>
<text x="163" y="90.8">G13/MOSI</text>
<text x="163" y="94.3">G9/RX1/SD2</text>
<text x="207.4" y="94.3">SS/T3/G15</text>
<text x="207.4" y="90.8">T2/G2</text>
<text x="209.9" y="92.9">23</text>
<text x="371.1" y="92.5">GND</text>
<text x="160.5" y="96.4">17</text>
<text x="160.5" y="99.9">18</text>
<text x="163" y="97.8">G10/TX1/SD3</text>
<text x="163" y="101.4">G11/CMD</text>
<text x="207.4" y="101.4">SD0/G7</text>
<text x="207.4" y="97.8">SD1/G8</text>
<text x="209.9" y="99.9">21</text>
<text x="209.9" y="96.4">22</text>
<text x="160.5" y="103.5">19</text>
<text x="163" y="104.9">5V</text>
<text x="207.4" y="104.9">CLK/G6</text>
<text x="209.9" y="103.5">20</text>
<text x="509.6" y="191.7">1</text>
<text x="509.6" y="188.1">2</text>
<text x="511.1" y="189.9">2</text>
<text x="511.1" y="193.4">1</text>
<text x="509.6" y="209.3">2</text>
<text x="509.6" y="212.8">1</text>
<text x="511.1" y="214.6">1</text>
<text x="511.1" y="211.1">2</text>
<text x="516.8" y="239.3">4</text>
<text x="523.9" y="239.3">3</text>
<text x="516.8" y="246.3">1</text>
<text x="523.9" y="246.3">2</text>
<text x="516.8" y="258.7">4</text>
<text x="523.9" y="258.7">3</text>
<text x="516.8" y="265.7">1</text>
<text x="523.9" y="265.7">2</text>
<text x="516.8" y="278.1">4</text>
<text x="523.9" y="278.1">3</text>
<text x="516.8" y="285.2">1</text>
<text x="523.9" y="285.2">2</text>
<text x="516.8" y="297.5">4</text>
<text x="523.9" y="297.5">3</text>
<text x="254" y="304.9">128x64</text>
<text x="516.8" y="304.6">1</text>
<text x="523.9" y="304.6">2</text>
<text x="199.3" y="308.1">5</text>
<text x="201.8" y="309.5">RES</text>
<text x="199.3" y="313.4">4</text>
<text x="201.8" y="314.8">SDA</text>
<text x="199.3" y="318.7">3</text>
<text x="199.3" y="324">2</text>
<text x="201.8" y="320.1">SCL</text>
<text x="199.3" y="329.2">1</text>
<text x="201.8" y="325.4">VCC</text>
<text x="46.9" y="333.8" transform="rotate(-90 46.9 333.8)">IN+</text>
<text x="57.5" y="333.8" transform="rotate(-90 57.5 333.8)">IN-</text>
<text x="201.8" y="330.7">GND</text>
<text x="116.1" y="338.4" transform="rotate(-90 116.1 338.4)">4</text>
<text x="117.5" y="340.9" transform="rotate(-90 117.5 340.9)">4</text>
<text x="123.1" y="338.4" transform="rotate(-90 123.1 338.4)">3</text>
<text x="124.5" y="340.9" transform="rotate(-90 124.5 340.9)">3</text>
<text x="46.9" y="353.6" transform="rotate(-90 46.9 353.6)">OUT+</text>
<text x="57.5" y="353.6" transform="rotate(-90 57.5 353.6)">OUT-</text>
<text x="273.2" y="364.5">3</text>
<text x="116.1" y="370.2" transform="rotate(-90 116.1 370.2)">1</text>
<text x="117.5" y="367.7" transform="rotate(-90 117.5 367.7)">1</text>
<text x="123.1" y="370.2" transform="rotate(-90 123.1 370.2)">2</text>
<text x="124.5" y="367.7" transform="rotate(-90 124.5 367.7)">2</text>
<text x="208.1" y="371.6">5</text>
<text x="273.2" y="368.1">2</text>
<text x="273.2" y="371.6">1</text>
<text x="274.7" y="366.3">3</text>
<text x="274.7" y="369.8">2</text>
<text x="208.1" y="375.1">4</text>
<text x="210.6" y="376.5">TX</text>
<text x="210.6" y="373">GND</text>
<text x="230.4" y="376.5">B</text>
<text x="232.8" y="375.1">8</text>
<text x="274.7" y="373.3">1</text>
<text x="208.1" y="382.2">2</text>
<text x="208.1" y="378.6">3</text>
<text x="210.6" y="383.6">Vcc</text>
<text x="210.6" y="380">RX</text>
<text x="230.4" y="383.6">GND</text>
<text x="230.4" y="380">A</text>
<text x="232.8" y="382.2">6</text>
<text x="232.8" y="378.6">7</text>
<text x="117.8" y="384.1" transform="rotate(-90 117.8 384.1)">1</text>
<text x="119.6" y="385.6" transform="rotate(-90 119.6 385.6)">1</text>
<text x="121.4" y="384.1" transform="rotate(-90 121.4 384.1)">2</text>
<text x="123.1" y="385.6" transform="rotate(-90 123.1 385.6)">2</text>
<text x="208.1" y="385.7">1</text>
<text x="210.6" y="387.1">EN</text>
<text x="273.2" y="387.5">3</text>
<text x="274.7" y="389.2">3</text>
<text x="273.2" y="391">2</text>
<text x="273.2" y="394.5">1</text>
<text x="274.7" y="392.7">2</text>
<text x="274.7" y="396.3">1</text>
</g>
<g font-size="3.2">
<text x="431.7" y="61.1">1</text>
<text x="431.7" y="64.7">2</text>
<text x="468.7" y="61.1">1</text>
<text x="468.7" y="64.7">2</text>
<text x="431.7" y="85.8">1</text>
<text x="431.7" y="89.4">2</text>
<text x="468.7" y="85.8">1</text>
<text x="468.7" y="89.4">2</text>
<text x="396.5" y="218.9" transform="rotate(-90 396.5 218.9)">8</text>
<text x="400" y="218.9" transform="rotate(-90 400 218.9)">7</text>
<text x="403.6" y="218.9" transform="rotate(-90 403.6 218.9)">6</text>
<text x="407.1" y="218.9" transform="rotate(-90 407.1 218.9)">5</text>
<text x="410.6" y="218.9" transform="rotate(-90 410.6 218.9)">4</text>
<text x="414.2" y="218.9" transform="rotate(-90 414.2 218.9)">3</text>
<text x="417.7" y="218.9" transform="rotate(-90 417.7 218.9)">2</text>
<text x="421.2" y="218.9" transform="rotate(-90 421.2 218.9)">1</text>
</g>
<g font-size="2.5" fill="#00f">
<text x="95.2" y="40">1</text>
<text x="116.4" y="40">16</text>
<text x="95.2" y="47">2</text>
<text x="116.4" y="47">15</text>
<text x="303.4" y="45.3">1</text>
<text x="324.6" y="45.3">16</text>
<text x="95.2" y="50.6">3</text>
<text x="116.4" y="50.6">14</text>
<text x="303.4" y="52.3">2</text>
<text x="324.6" y="52.3">15</text>
<text x="95.2" y="57.6">4</text>
<text x="116.4" y="57.6">13</text>
<text x="303.4" y="55.8">3</text>
<text x="324.6" y="55.8">14</text>
<text x="95.2" y="61.1">5</text>
<text x="116.4" y="61.1">12</text>
<text x="303.4" y="62.9">4</text>
<text x="324.6" y="62.9">13</text>
<text x="95.2" y="68.2">6</text>
<text x="95.2" y="71.7">7</text>
<text x="116.4" y="68.2">11</text>
<text x="116.4" y="71.7">10</text>
<text x="303.4" y="66.4">5</text>
<text x="324.6" y="66.4">12</text>
<text x="303.4" y="73.5">6</text>
<text x="303.4" y="77">7</text>
<text x="324.6" y="73.5">11</text>
<text x="324.6" y="77">10</text>
<text x="95.2" y="78.8">8</text>
<text x="116.4" y="78.8">9</text>
<text x="303.4" y="84.1">8</text>
<text x="324.6" y="84.1">9</text>
</g>
<text font-size="1.8" fill="#00f" x="50.2" y="351.9" transform="rotate(-90 50.2 351.9)">DC/DC Mini 360</text>
</svg>
